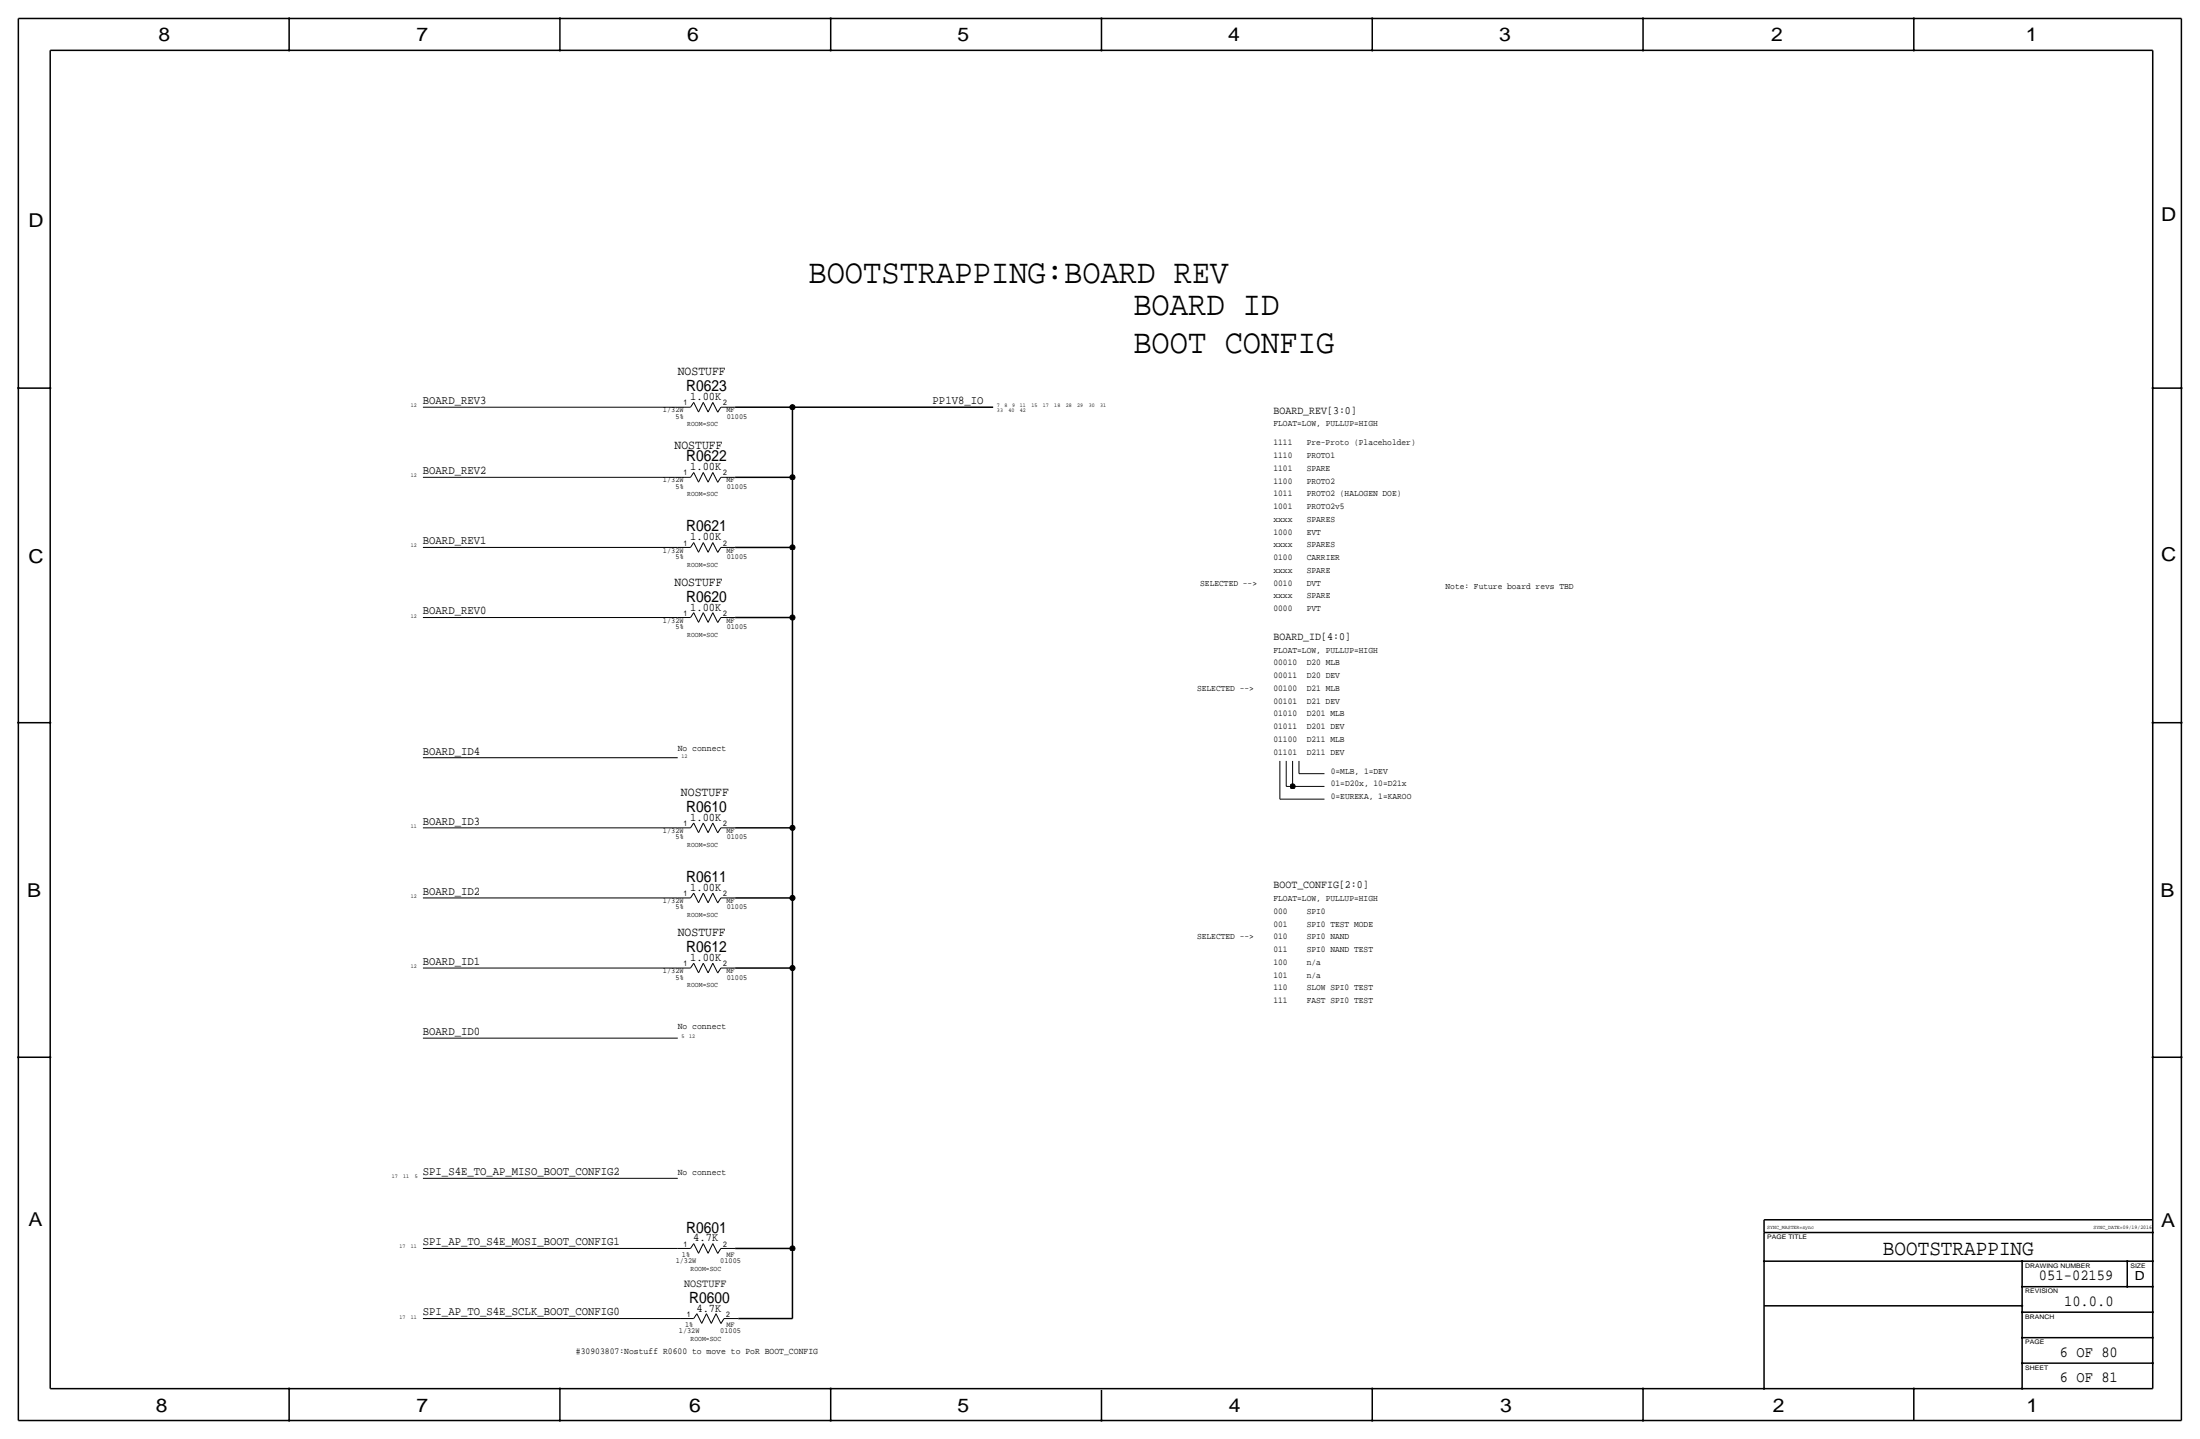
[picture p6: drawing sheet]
<svg xmlns="http://www.w3.org/2000/svg" width="877mm" height="574mm" viewBox="0 0 877 574" stroke-linecap="round" stroke-linejoin="round" font-family="sans-serif">
<g fill="none" stroke="#000" stroke-width=".6" stroke-linecap="butt">
<path d="M7.3 7.4v558.8zM7.3 7.4h862.3zM115.3 7.4v12.7zM223.2 7.4v12.7zM331.2 7.4v12.7zM439.1 7.4v12.7zM547.1 7.4v12.7zM655 7.4v12.7zM763 7.4v12.7zM869.6 7.4v558.8zM20 20.1v533.4zM20 20.1h838.2z"/>
<path d="M858.2 20.1v533.4zM7.3 154.7h12.7zM858.2 154.7h11.4zM293.1 162.3h22.8zM315.9 162.3v27.9zM315.9 162.3h80zM293.1 190.2h22.8zM315.9 190.2v28zM293.1 218.2h22.8zM315.9 218.2v27.9zM293.1 246.1h22.8zM315.9 246.1v83.8z"/>
<path d="M7.3 288h12.7zM858.2 288h11.4zM293.1 329.9h22.8zM315.9 329.9v28zM293.1 357.9h22.8zM315.9 357.9v27.9zM293.1 385.8h22.8zM315.9 385.8v111.8zM7.3 421.4h12.7zM858.2 421.4h11.4zM293.1 497.6h22.8zM315.9 497.6v27.9z"/>
<path d="M703.3 491.2h154.9zM703.3 486.2v5zM703.3 486.2h154.9zM703.3 491.2v62.3zM703.3 502.7h154.9zM806.1 502.7v50.8zM806.1 512.8h52.1zM848.1 502.7v10.1zM294.3 525.5h21.6zM703.3 520.4h102.8zM806.1 533.1h52.1zM806.1 523h52.1z"/>
<path d="M20 553.5h838.2zM115.3 553.5v12.7zM223.2 553.5v12.7zM331.2 553.5v12.7zM439.1 554v12.2zM547.1 553.5v12.7zM655 553.5v12.7zM763 553.5v12.7zM806.1 543.3h52.1zM7.3 566.2h862.3z"/>
</g>
<g fill="none" stroke="#000" stroke-width=".4">
<path d="M168.6 162.3h101.6zM270.2 162.3h5.1zM276.6 160.4l1.9 3.8zM276.6 160.4l-1.3 1.9zM280.4 160.4l-1.9 3.8zM280.4 160.4l1.9 3.8zM284.2 160.4l-1.9 3.8zM284.2 160.4l1.9 3.8zM287.4 162.3h5.7zM287.4 162.3l-1.3 2zM168.6 190.2h101.6zM270.2 190.2h5.1z"/>
<path d="M276.6 188.3l1.9 3.9zM276.6 188.3l-1.3 1.9zM280.4 188.3l-1.9 3.9zM280.4 188.3l1.9 3.9zM284.2 188.3l-1.9 3.9zM284.2 188.3l1.9 3.9zM287.4 190.2h5.7zM287.4 190.2l-1.3 2.1zM168.6 218.2h101.6zM270.2 218.2h5.1zM276.6 216.3l1.9 3.8zM276.6 216.3l-1.3 1.9z"/>
<path d="M280.4 216.3l-1.9 3.8zM280.4 216.3l1.9 3.8zM284.2 216.3l-1.9 3.8zM284.2 216.3l1.9 3.8zM287.4 218.2h5.7zM287.4 218.2l-1.3 2zM168.6 246.1h101.6zM270.2 246.1h5.1zM276.6 244.2l1.9 3.9zM276.6 244.2l-1.3 1.9zM280.4 244.2l-1.9 3.9zM280.4 244.2l1.9 3.9z"/>
<path d="M284.2 244.2l-1.9 3.9zM284.2 244.2l1.9 3.9zM287.4 246.1h5.7zM287.4 246.1l-1.3 2.1zM168.6 302h101.6zM510.2 303.3v15.2zM510.2 318.5h17.8zM512.8 313.4h2.5zM512.8 303.3v10.1zM515.3 313.4h12.7zM515.3 303.3v10.1zM517.9 303.3v5.1z"/>
<path d="M517.9 308.4h10.1zM168.6 329.9h101.6zM270.2 329.9h5.1zM276.6 328l1.9 3.9zM276.6 328l-1.3 1.9zM280.4 328l-1.9 3.9zM280.4 328l1.9 3.9zM284.2 328l-1.9 3.9zM284.2 328l1.9 3.9zM287.4 329.9h5.7zM287.4 329.9l-1.3 2.1zM168.6 357.9h101.6z"/>
<path d="M270.2 357.9h5.1zM276.6 356l1.9 3.8zM276.6 356l-1.3 1.9zM280.4 356l-1.9 3.8zM280.4 356l1.9 3.8zM284.2 356l-1.9 3.8zM284.2 356l1.9 3.8zM287.4 357.9h5.7zM287.4 357.9l-1.3 2zM168.6 385.8h101.6zM270.2 385.8h5.1zM276.6 383.9l1.9 3.9z"/>
<path d="M276.6 383.9l-1.3 1.9zM280.4 383.9l-1.9 3.9zM280.4 383.9l1.9 3.9zM284.2 383.9l-1.9 3.9zM284.2 383.9l1.9 3.9zM287.4 385.8h5.7zM287.4 385.8l-1.3 2.1zM168.6 413.8h101.6zM168.6 469.6h101.6zM168.6 497.6h101.6zM270.2 497.6h5.1zM276.6 495.7l1.9 3.8z"/>
<path d="M276.6 495.7l-1.3 1.9zM280.4 495.7l-1.9 3.8zM280.4 495.7l1.9 3.8zM284.2 495.7l-1.9 3.8zM284.2 495.7l1.9 3.8zM287.4 497.6h5.7zM287.4 497.6l-1.3 2zM168.6 525.5h102.9zM271.5 525.5h5.1zM277.8 523.6l-1.2 1.9zM277.8 523.6l2 3.9zM281.6 523.6l-1.8 3.9z"/>
<path d="M281.6 523.6l2 3.9zM285.4 523.6l-1.8 3.9zM285.4 523.6l2 3.9zM288.6 525.5l-1.2 2.1zM288.6 525.5h5.7z"/>
</g>
<g fill="#000" stroke="#000" stroke-width=".4">
<path d="M115.1 7.2h.4v.3h-.4zM115.1 19.9h.4v.3h-.4zM223 7.2h.4v.3h-.4zM223 19.9h.4v.3h-.4zM331 19.9h.4v.3h-.4zM331 7.2h.4v.3h-.4zM438.9 7.2h.4v.3h-.4zM438.9 19.9h.4v.3h-.4zM546.9 7.2h.4v.3h-.4zM546.9 19.9h.4v.3h-.4zM654.8 19.9h.4v.3h-.4zM654.8 7.2h.4v.3h-.4z"/>
<path d="M762.8 19.9h.4v.3h-.4zM762.8 7.2h.4v.3h-.4zM7.1 154.5h.4v.4h-.4zM19.8 154.5h.4v.4h-.4zM858 154.5h.4v.4h-.4zM869.5 154.5h.3v.4h-.3zM7.1 287.9h.4v.3h-.4zM19.8 287.9h.4v.3h-.4zM858 287.9h.4v.3h-.4zM869.5 287.9h.3v.3h-.3zM7.1 421.2h.4v.4h-.4zM19.8 421.2h.4v.4h-.4z"/>
<path d="M858 421.2h.4v.4h-.4zM869.5 421.2h.3v.4h-.3zM858 491.1h.4v.3h-.4zM703.1 502.5h.4v.3h-.4zM806 502.5h.3v.3h-.3zM806 512.7h.3v.3h-.3zM847.9 512.7h.3v.3h-.3zM847.9 502.5h.3v.3h-.3zM858 502.5h.4v.3h-.4zM858 512.7h.4v.3h-.4zM806 520.3h.3v.3h-.3zM806 522.8h.3v.4h-.3z"/>
<path d="M806 533h.3v.3h-.3zM858 522.8h.4v.4h-.4zM858 533h.4v.3h-.4zM115.1 553.3h.4v.3h-.4zM223 553.3h.4v.3h-.4zM331 553.3h.4v.3h-.4zM546.9 553.3h.4v.3h-.4zM654.8 553.3h.4v.3h-.4zM703.1 553.3h.4v.3h-.4zM762.8 553.3h.4v.3h-.4zM806 543.1h.3v.4h-.3zM806 553.3h.3v.3h-.3z"/>
<path d="M858 543.1h.4v.4h-.4zM115.1 566h.4v.3h-.4zM223 566h.4v.3h-.4zM331 566h.4v.3h-.4zM438.9 566h.4v.3h-.4zM546.9 566h.4v.3h-.4zM654.8 566h.4v.3h-.4z"/>
<circle cx="315.9" cy="162.3" r="1.02"/>
<circle cx="315.9" cy="190.2" r="1.02"/>
<circle cx="315.9" cy="218.2" r="1.02"/>
<circle cx="315.9" cy="246.1" r="1.02"/>
<circle cx="515.3" cy="313.4" r="1.02"/>
<circle cx="315.9" cy="329.9" r="1.02"/>
<circle cx="315.9" cy="357.9" r="1.02"/>
<circle cx="315.9" cy="385.8" r="1.02"/>
<circle cx="315.9" cy="497.6" r="1.02"/>
</g>
<g font-size="13.6">
<text x="322.3" y="112.8">BOOTSTRAPPING:BOARD REV</text>
<text x="451.8" y="125.5">BOARD ID</text>
<text x="451.8" y="140.7">BOOT CONFIG</text>
</g>
<text font-size="8.6" x="750.7" y="500.1">BOOTSTRAPPING</text>
<g font-size="7.6">
<text x="63.2" y="16.5">8</text>
<text x="166.1" y="16.5">7</text>
<text x="274" y="16.5">6</text>
<text x="381.7" y="16.5">5</text>
<text x="489.7" y="16.5">4</text>
<text x="597.6" y="16.5">3</text>
<text x="706.1" y="16.5">2</text>
<text x="807.7" y="16.5">1</text>
<text x="861.5" y="88.1">D</text>
<text x="11.4" y="90.4">D</text>
<text x="11.4" y="224.3">C</text>
<text x="861.5" y="223.8">C</text>
<text x="10.8" y="357.6">B</text>
<text x="861.3" y="357.4">B</text>
<text x="11.3" y="488.4">A</text>
<text x="861.5" y="489.2">A</text>
<text x="62.2" y="562.6">8</text>
<text x="166" y="562.6">7</text>
<text x="274.8" y="562.6">6</text>
<text x="381.7" y="562.6">5</text>
<text x="489.9" y="562.6">4</text>
<text x="598.1" y="562.6">3</text>
<text x="706.8" y="562.6">2</text>
<text x="807.9" y="562.6">1</text>
</g>
<g font-size="6.2">
<text x="273.5" y="155.9">R0623</text>
<text x="273.5" y="183.9">R0622</text>
<text x="273.5" y="211.8">R0621</text>
<text x="273.5" y="239.8">R0620</text>
<text x="273.5" y="323.6">R0610</text>
<text x="273.5" y="351.5">R0611</text>
<text x="273.5" y="379.5">R0612</text>
<text x="273.5" y="491.2">R0601</text>
<text x="812.9" y="510.3">051-02159</text>
<text x="274.8" y="519.2">R0600</text>
<text x="822.9" y="520.4">10.0.0</text>
<text x="821.2" y="540.8">6 OF 80</text>
<text x="821.2" y="550.9">6 OF 81</text>
</g>
<g font-size="5.1">
<text x="270.2" y="149.6">NOSTUFF</text>
<text x="268.9" y="178.8">NOSTUFF</text>
<text x="268.9" y="233.4">NOSTUFF</text>
<text x="271.5" y="317.2">NOSTUFF</text>
<text x="270.2" y="373.1">NOSTUFF</text>
</g>
<text font-size="5" x="851.1" y="510.3">D</text>
<g font-size="4.7">
<text x="168.6" y="161">BOARD_REV3</text>
<text x="275.1" y="159.5">1.00K</text>
<text x="371.8" y="161">PP1V8_IO</text>
<text x="168.6" y="189">BOARD_REV2</text>
<text x="275.1" y="187.5">1.00K</text>
<text x="275.1" y="215.4">1.00K</text>
<text x="168.6" y="216.9">BOARD_REV1</text>
<text x="168.6" y="244.8">BOARD_REV0</text>
<text x="275.1" y="243.3">1.00K</text>
<text x="168.6" y="300.7">BOARD_ID4</text>
<text x="168.6" y="328.7">BOARD_ID3</text>
<text x="275.1" y="327.2">1.00K</text>
<text x="168.6" y="356.6">BOARD_ID2</text>
<text x="275.1" y="355.1">1.00K</text>
<text x="275.1" y="383">1.00K</text>
<text x="168.6" y="384.5">BOARD_ID1</text>
<text x="168.6" y="412.5">BOARD_ID0</text>
<text x="168.6" y="468.4">SPI_S4E_TO_AP_MISO_BOOT_CONFIG2</text>
<text x="168.6" y="496.3">SPI_AP_TO_S4E_MOSI_BOOT_CONFIG1</text>
<text x="276.4" y="494.8">4.7K</text>
<text x="168.6" y="524.3">SPI_AP_TO_S4E_SCLK_BOOT_CONFIG0</text>
<text x="277.7" y="522.7">4.7K</text>
</g>
<text font-size="4.5" x="272.7" y="512.8">NOSTUFF</text>
<g font-size="4.4">
<text x="507.7" y="164.9">BOARD_REV[3:0]</text>
<text x="507.7" y="255">BOARD_ID[4:0]</text>
<text x="507.7" y="354.1">BOOT_CONFIG[2:0]</text>
</g>
<g font-size="3.6">
<text x="270.2" y="299.5">No connect</text>
<text x="270.2" y="410">No connect</text>
<text x="270.2" y="468.4">No connect</text>
<text x="229.6" y="539.5">#30903807:Nostuff R0600 to move to PoR BOOT_CONFIG</text>
</g>
<g font-size="3.5">
<text x="507.7" y="169.9">FLOAT=LOW, PULLUP=HIGH</text>
<text x="507.7" y="177.5">1111</text>
<text x="520.9" y="177.5">Pre-Proto (Placeholder)</text>
<text x="507.7" y="182.6">1110</text>
<text x="520.9" y="182.6">PROTO1</text>
<text x="507.7" y="187.7">1101</text>
<text x="520.9" y="187.7">SPARE</text>
<text x="507.7" y="192.8">1100</text>
<text x="507.7" y="197.8">1011</text>
<text x="520.9" y="192.8">PROTO2</text>
<text x="520.9" y="197.8">PROTO2 (HALOGEN DOE)</text>
<text x="507.7" y="202.9">1001</text>
<text x="520.9" y="202.9">PROTO2v5</text>
<text x="507.7" y="208">xxxx</text>
<text x="520.9" y="208">SPARES</text>
<text x="507.7" y="213.1">1000</text>
<text x="520.9" y="213.1">EVT</text>
<text x="507.7" y="218.2">xxxx</text>
<text x="520.9" y="218.2">SPARES</text>
<text x="507.7" y="223.3">0100</text>
<text x="520.9" y="223.3">CARRIER</text>
<text x="478.5" y="233.4">SELECTED --&gt;</text>
<text x="507.7" y="233.4">0010</text>
<text x="507.7" y="228.3">xxxx</text>
<text x="520.9" y="233.4">DVT</text>
<text x="520.9" y="228.3">SPARE</text>
<text x="507.7" y="238.5">xxxx</text>
<text x="520.9" y="238.5">SPARE</text>
<text x="576.3" y="234.7">Note: Future board revs TBD</text>
<text x="507.7" y="243.6">0000</text>
<text x="520.9" y="243.6">PVT</text>
<text x="507.7" y="260.1">FLOAT=LOW, PULLUP=HIGH</text>
<text x="507.7" y="265.2">00010</text>
<text x="520.9" y="265.2">D20 MLB</text>
<text x="477.2" y="275.3">SELECTED --&gt;</text>
<text x="507.7" y="275.3">00100</text>
<text x="507.7" y="270.2">00011</text>
<text x="520.9" y="275.3">D21 MLB</text>
<text x="520.9" y="270.2">D20 DEV</text>
<text x="507.7" y="280.4">00101</text>
<text x="520.9" y="280.4">D21 DEV</text>
<text x="507.7" y="285.5">01010</text>
<text x="520.9" y="285.5">D201 MLB</text>
<text x="507.7" y="290.6">01011</text>
<text x="520.9" y="290.6">D201 DEV</text>
<text x="507.7" y="295.6">01100</text>
<text x="520.9" y="295.6">D211 MLB</text>
<text x="507.7" y="300.7">01101</text>
<text x="520.9" y="300.7">D211 DEV</text>
<text x="530.6" y="308.3">0=MLB, 1=DEV</text>
<text x="530.6" y="313.4">01=D20x, 10=D21x</text>
<text x="530.6" y="318.5">0=EUREKA, 1=KAROO</text>
<text x="507.7" y="359.1">FLOAT=LOW, PULLUP=HIGH</text>
<text x="507.7" y="364.2">000</text>
<text x="520.9" y="364.2">SPI0</text>
<text x="507.7" y="369.3">001</text>
<text x="520.9" y="369.3">SPI0 TEST MODE</text>
<text x="477.2" y="374.4">SELECTED --&gt;</text>
<text x="507.7" y="374.4">010</text>
<text x="520.9" y="374.4">SPI0 NAND</text>
<text x="507.7" y="379.5">011</text>
<text x="520.9" y="379.5">SPI0 NAND TEST</text>
<text x="507.7" y="389.6">101</text>
<text x="507.7" y="384.5">100</text>
<text x="520.9" y="389.6">n/a</text>
<text x="520.9" y="384.5">n/a</text>
<text x="507.7" y="394.7">110</text>
<text x="520.9" y="394.7">SLOW SPI0 TEST</text>
<text x="507.7" y="399.8">111</text>
<text x="520.9" y="399.8">FAST SPI0 TEST</text>
</g>
<g font-size="3.1">
<text x="272.5" y="161.5">1</text>
<text x="288.2" y="161.5">2</text>
<text x="264.3" y="164.3">1/32W</text>
<text x="269.3" y="166.9">5%</text>
<text x="289.6" y="164.3">MF</text>
<text x="289.7" y="166.9">01005</text>
<text x="272.5" y="189.5">1</text>
<text x="288.2" y="189.5">2</text>
<text x="264.3" y="192.3">1/32W</text>
<text x="269.3" y="194.8">5%</text>
<text x="289.6" y="192.3">MF</text>
<text x="289.7" y="194.8">01005</text>
<text x="264.3" y="220.2">1/32W</text>
<text x="272.5" y="217.4">1</text>
<text x="288.2" y="217.4">2</text>
<text x="289.6" y="220.2">MF</text>
<text x="269.3" y="222.8">5%</text>
<text x="289.7" y="222.8">01005</text>
<text x="272.5" y="245.4">1</text>
<text x="288.2" y="245.4">2</text>
<text x="264.3" y="248.2">1/32W</text>
<text x="269.3" y="250.7">5%</text>
<text x="289.6" y="248.2">MF</text>
<text x="289.7" y="250.7">01005</text>
<text x="272.5" y="329.2">1</text>
<text x="288.2" y="329.2">2</text>
<text x="264.3" y="332">1/32W</text>
<text x="269.3" y="334.5">5%</text>
<text x="289.6" y="332">MF</text>
<text x="289.7" y="334.5">01005</text>
<text x="264.3" y="359.9">1/32W</text>
<text x="272.5" y="357.1">1</text>
<text x="288.2" y="357.1">2</text>
<text x="289.6" y="359.9">MF</text>
<text x="269.3" y="362.5">5%</text>
<text x="289.7" y="362.5">01005</text>
<text x="264.3" y="387.9">1/32W</text>
<text x="272.5" y="385.1">1</text>
<text x="288.2" y="385.1">2</text>
<text x="289.6" y="387.9">MF</text>
<text x="269.3" y="390.4">5%</text>
<text x="289.7" y="390.4">01005</text>
<text x="272.5" y="496.8">1</text>
<text x="288.2" y="496.8">2</text>
<text x="269.4" y="503.4">1/32W</text>
<text x="271.9" y="500.9">1%</text>
<text x="287.2" y="503.4">01005</text>
<text x="289.6" y="500.9">MF</text>
<text x="273.8" y="524.8">1</text>
<text x="289.5" y="524.8">2</text>
<text x="270.7" y="531.4">1/32W</text>
<text x="273.1" y="528.8">1%</text>
<text x="287.2" y="531.4">01005</text>
<text x="289.6" y="528.8">MF</text>
</g>
<g font-size="2.9">
<text x="274" y="169.9">ROOM=SOC</text>
<text x="274" y="197.9">ROOM=SOC</text>
<text x="274" y="225.8">ROOM=SOC</text>
<text x="274" y="253.7">ROOM=SOC</text>
<text x="274" y="337.6">ROOM=SOC</text>
<text x="274" y="365.5">ROOM=SOC</text>
<text x="274" y="393.4">ROOM=SOC</text>
<text x="275.3" y="506.5">ROOM=SOC</text>
<text x="275.3" y="534.4">ROOM=SOC</text>
</g>
<g font-size="2.5">
<text x="704.5" y="493.8">PAGE TITLE</text>
<text x="807.4" y="505.2">DRAWING NUMBER</text>
<text x="849.3" y="505.2">SIZE</text>
<text x="807.4" y="515.4">REVISION</text>
<text x="807.4" y="525.5">BRANCH</text>
<text x="807.4" y="535.7">PAGE</text>
<text x="807.4" y="545.8">SHEET</text>
</g>
<g font-size="2.3">
<text x="163.8" y="162.3">12</text>
<text x="397.5" y="162.3">7</text>
<text x="397.5" y="164.1">33</text>
<text x="400.5" y="162.3">8</text>
<text x="402" y="164.1">40</text>
<text x="403.6" y="162.3">9</text>
<text x="406.6" y="162.3">11</text>
<text x="406.6" y="164.1">42</text>
<text x="411.2" y="162.3">15</text>
<text x="415.7" y="162.3">17</text>
<text x="420.3" y="162.3">18</text>
<text x="424.9" y="162.3">28</text>
<text x="429.5" y="162.3">29</text>
<text x="434" y="162.3">30</text>
<text x="438.6" y="162.3">31</text>
<text x="163.8" y="190.2">12</text>
<text x="163.8" y="218.2">12</text>
<text x="163.8" y="246.1">12</text>
<text x="271.7" y="302">12</text>
<text x="163.8" y="329.9">11</text>
<text x="163.8" y="357.9">12</text>
<text x="163.8" y="385.8">12</text>
<text x="271.7" y="413.8">5</text>
<text x="274.8" y="413.8">12</text>
<text x="156.2" y="469.6">17</text>
<text x="160.8" y="469.6">11</text>
<text x="165.4" y="469.6">5</text>
<text x="159.2" y="497.6">17</text>
<text x="163.8" y="497.6">11</text>
<text x="159.2" y="525.5">17</text>
<text x="163.8" y="525.5">11</text>
</g>
<g font-size="2.2">
<text x="704.5" y="490">SYNC_MASTER=sync</text>
<text x="834.6" y="490">SYNC_DATE=09/19/2016</text>
</g>
</svg>
